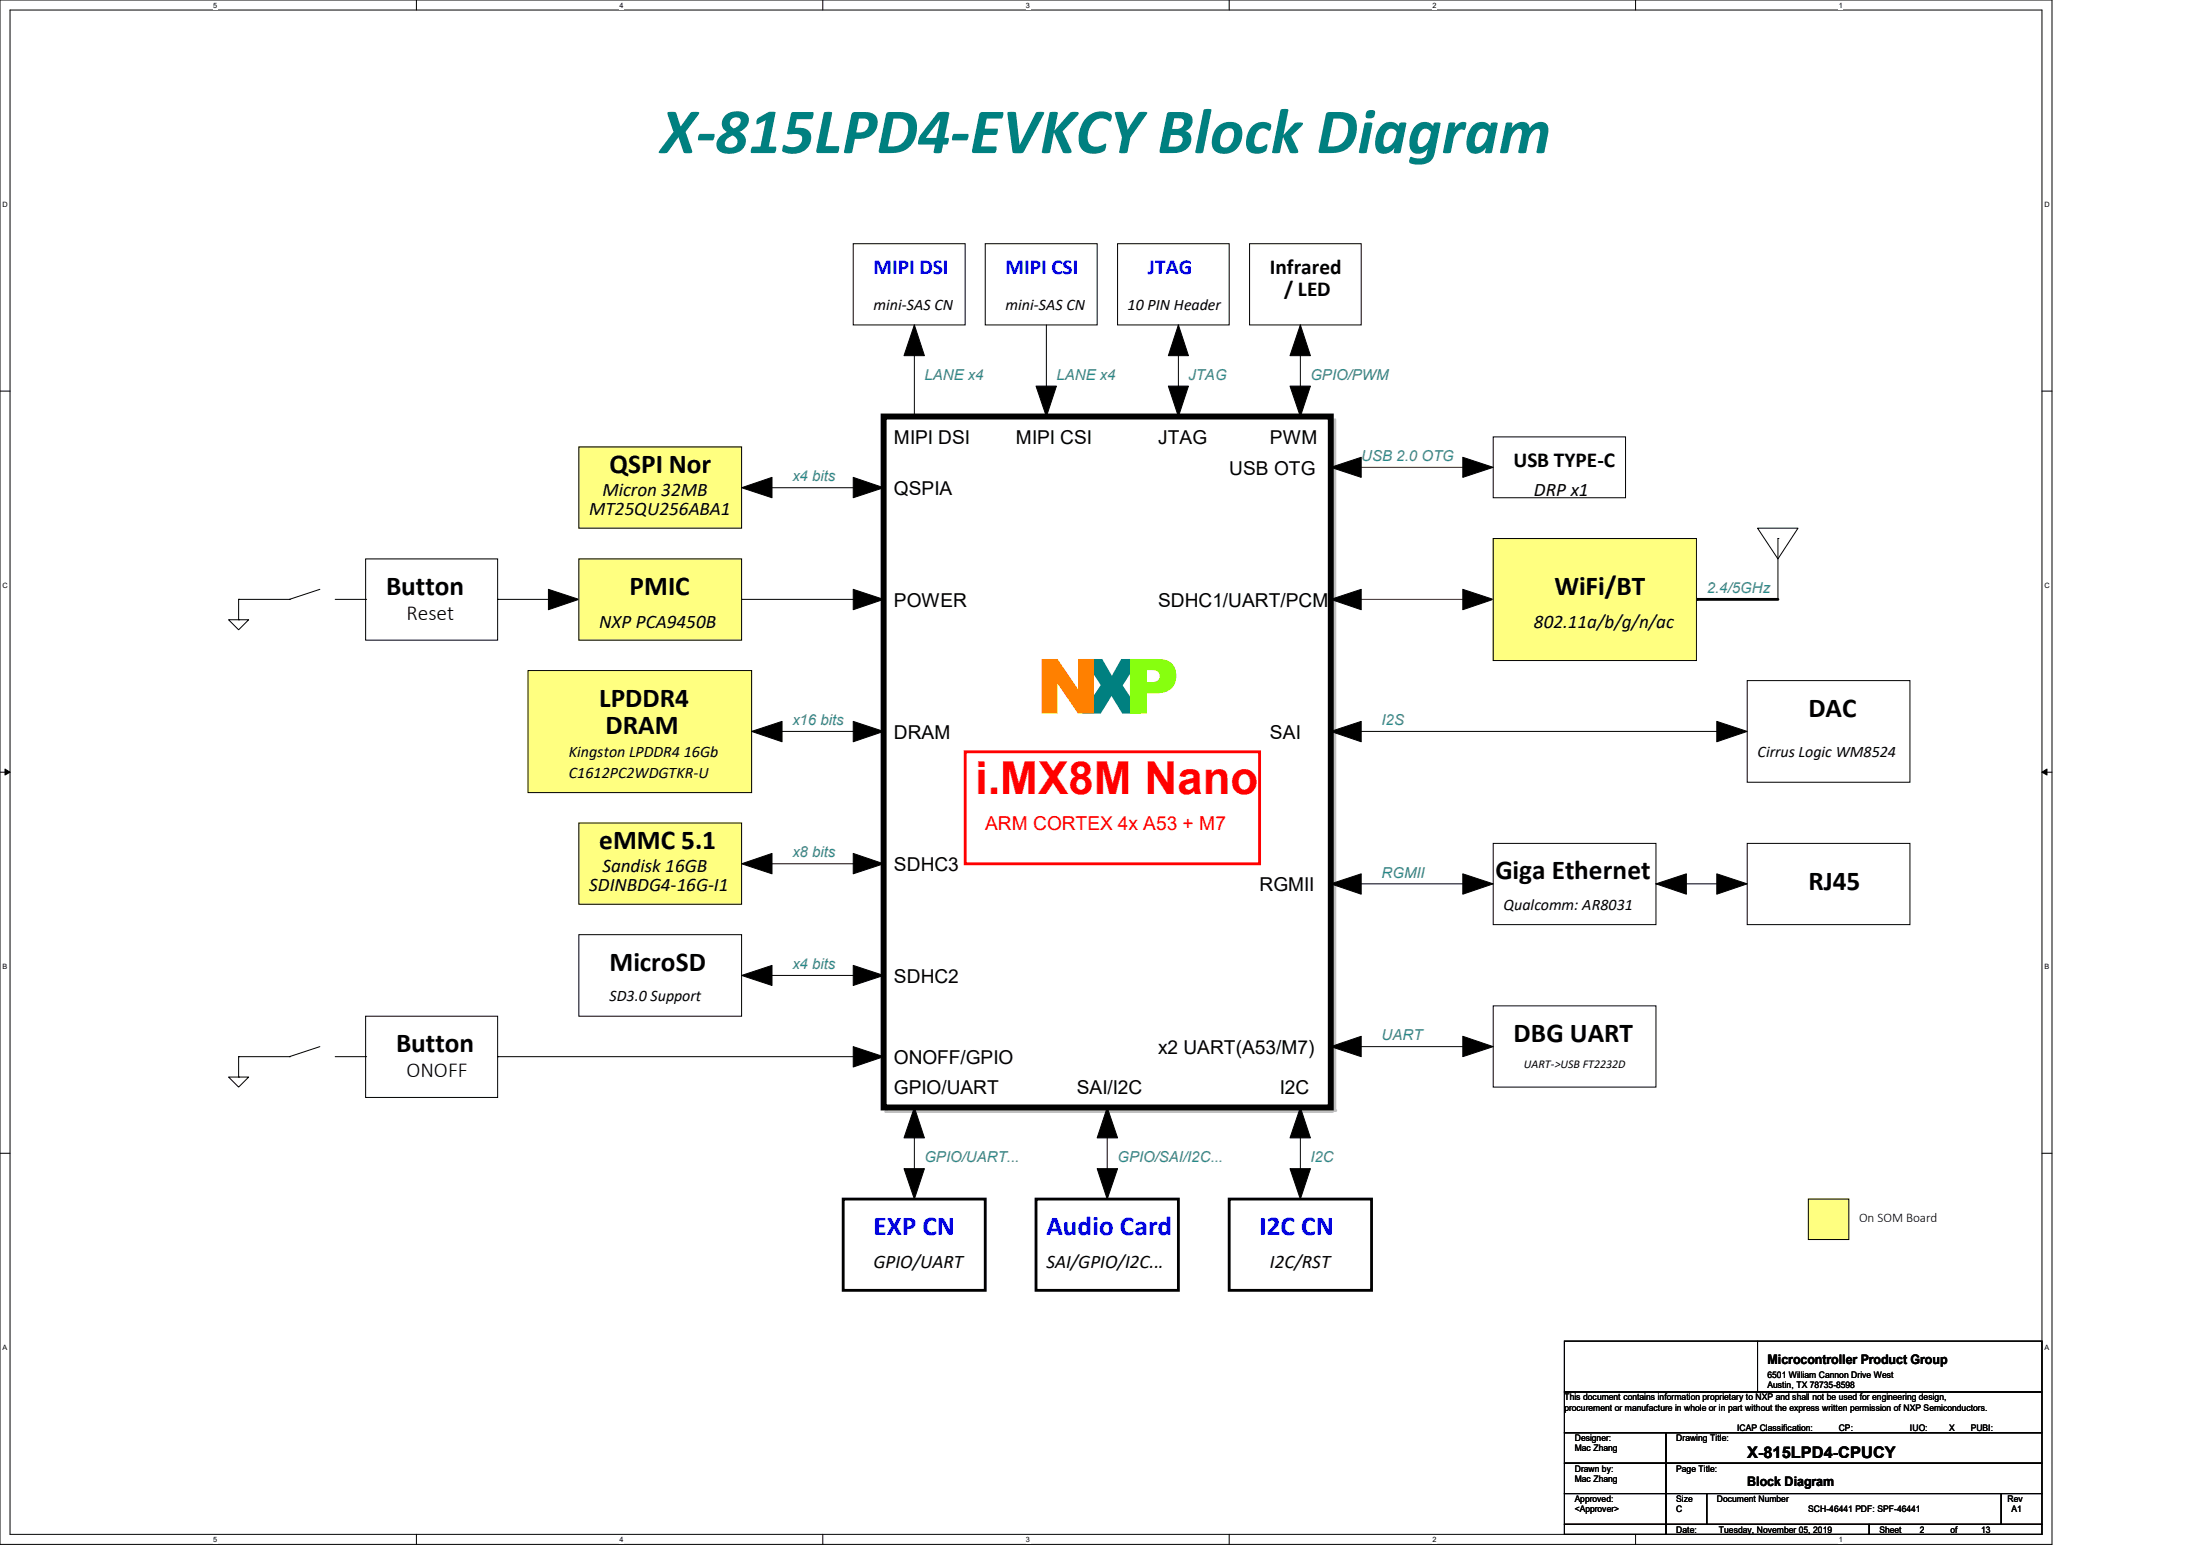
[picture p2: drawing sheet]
<svg xmlns="http://www.w3.org/2000/svg" width="297mm" height="210mm" viewBox="0 0 297 210" stroke-linecap="round" stroke-linejoin="round" font-family="sans-serif">
<path d="M0 0h277v208.4h-277zM1.4 1.4h274.3v205.7h-274.3z" fill="none" stroke="#000" stroke-width=".14"/>
<g fill="#fff">
<path d="M28.8 .1h.5v1.1h-.5z"/>
<path d="M28.8 207.2h.5v1.1h-.5z"/>
</g>
<path d="M56.2 0v1.4M56.2 207.1v1.3" fill="none" stroke="#000" stroke-width=".14"/>
<g fill="#fff">
<path d="M83.7 .1h.5v1.1h-.5z"/>
<path d="M83.7 207.2h.5v1.1h-.5z"/>
</g>
<path d="M111.1 0v1.4M111.1 207.1v1.3" fill="none" stroke="#000" stroke-width=".14"/>
<g fill="#fff">
<path d="M138.5 .1h.6v1.1h-.6z"/>
<path d="M138.5 207.2h.6v1.1h-.6z"/>
</g>
<path d="M165.9 0v1.4M165.9 207.1v1.3" fill="none" stroke="#000" stroke-width=".14"/>
<g fill="#fff">
<path d="M193.4 .1h.5v1.1h-.5z"/>
<path d="M193.4 207.2h.5v1.1h-.5z"/>
</g>
<path d="M220.8 0v1.4M220.8 207.1v1.3" fill="none" stroke="#000" stroke-width=".14"/>
<g fill="#fff">
<path d="M248.2 .1h.6v1.1h-.6z"/>
<path d="M248.2 207.2h.6v1.1h-.6z"/>
<path d="M.3 27.1h.8v1.1h-.8z"/>
<path d="M276 27.1h.7v1.1h-.7z"/>
<path d="M.3 78.5h.8v1.1h-.8z"/>
<path d="M276 78.5h.7v1.1h-.7z"/>
</g>
<path d="M0 52.8h1.4M275.7 52.8h1.3" fill="none" stroke="#000" stroke-width=".14"/>
<g fill="#fff">
<path d="M.3 129.9h.7v1.1h-.7z"/>
<path d="M276 129.9h.6v1.1h-.6z"/>
</g>
<path d="M0 104.2h1.4M275.7 104.2h1.3" fill="none" stroke="#000" stroke-width=".14"/>
<path d="M.7 103.8l.7 .4-.7 .4zM275.7 104.2l.7-.4v.8z" fill="#000" stroke="#000" stroke-width=".14"/>
<g fill="#fff">
<path d="M.3 181.4h.7v1.1h-.7z"/>
<path d="M276 181.4h.6v1.1h-.6z"/>
</g>
<g fill="none" stroke="#000" stroke-width=".14">
<path d="M115.2 32.9h15.1v11h-15.1zM133 32.9h15.1v11h-15.1zM150.9 32.9h15v11h-15zM168.7 32.9h15.1v11h-15.1zM123.4 56.2h.1M123.4 43.9v12.3M141.3 56.2h.1M141.3 43.9v12.3M159.1 56.2h.1M159.1 43.9v12.3M175.6 56.2h.1M175.6 43.9v12.3"/>
<path d="M201.6 59h17.9v8.2h-17.9zM235.9 91.9h22v13.7h-22zM201.6 113.8h22v11h-22zM235.9 113.8h22v11h-22zM78.1 126.2h22v11h-22zM201.6 135.8h22v10.9h-22zM0 155.7h1.4M275.7 155.7h1.3"/>
</g>
<path d="M113.8 161.8h19.2v12.4h-19.2zM139.9 161.8h19.2v12.4h-19.2zM165.9 161.8h19.3v12.4h-19.3z" fill="none" stroke="#000" stroke-width=".38"/>
<g fill="#ffff80" stroke="#ffff80" stroke-width=".14">
<path d="M78.1 111.1h22v10.9h-22z" fill-rule="evenodd"/>
<path d="M78.1 60.3h22v11h-22z" fill-rule="evenodd"/>
<path d="M71.3 90.5h30.2v16.5h-30.2z" fill-rule="evenodd"/>
</g>
<path d="M119.3 56.2h60.4v93.3h-60.4z" fill="none" stroke="#ff8000" stroke-width=".14"/>
<g fill="#000" stroke="#000" stroke-width=".14">
<path d="M123.4 43.9l1.4 4.1h-2.8z" fill-rule="evenodd"/>
<path d="M139.9 52.1h2.7l-1.3 4.1z" fill-rule="evenodd"/>
<path d="M159.1 43.9l1.3 4.1h-2.7z" fill-rule="evenodd"/>
<path d="M157.7 52.1h2.7l-1.3 4.1z" fill-rule="evenodd"/>
<path d="M175.6 43.9l1.3 4.1h-2.7z" fill-rule="evenodd"/>
<path d="M174.2 52.1h2.7l-1.3 4.1z" fill-rule="evenodd"/>
</g>
<path d="M180.2 56.6v93.3" fill="none" stroke="#c0c0c0" stroke-width=".38"/>
<circle cx="180.2" cy="149.9" r=".19" fill="#c0c0c0"/>
<path d="M179.7 63.1h.1M179.7 63.1h17.8M179.7 80.9h.1M179.7 80.9h17.8" fill="none" stroke="#800000" stroke-width=".14"/>
<g fill="#000" stroke="#000" stroke-width=".14">
<path d="M100.1 65.8l4.1-1.4v2.8z" fill-rule="evenodd"/>
<path d="M115.2 64.4l4.1 1.4-4.1 1.4z" fill-rule="evenodd"/>
<path d="M179.7 63.1l4.1-1.4v2.7z" fill-rule="evenodd"/>
<path d="M197.5 61.7l4.1 1.4-4.1 1.3z" fill-rule="evenodd"/>
<path d="M74 79.5l4.1 1.4-4.1 1.4z" fill-rule="evenodd"/>
<path d="M101.5 98.7l4.1-1.3v2.7z" fill-rule="evenodd"/>
<path d="M115.2 79.5l4.1 1.4-4.1 1.4z" fill-rule="evenodd"/>
<path d="M115.2 97.4l4.1 1.3-4.1 1.4z" fill-rule="evenodd"/>
<path d="M179.7 80.9l4.1-1.4v2.8z" fill-rule="evenodd"/>
<path d="M179.7 98.7l4.1-1.3v2.7z" fill-rule="evenodd"/>
<path d="M197.5 79.5l4.1 1.4-4.1 1.4z" fill-rule="evenodd"/>
<path d="M231.8 97.4l4.1 1.3-4.1 1.4z" fill-rule="evenodd"/>
<path d="M100.1 116.6l4.1-1.4v2.7z" fill-rule="evenodd"/>
<path d="M115.2 115.2l4.1 1.4-4.1 1.3z" fill-rule="evenodd"/>
<path d="M179.7 119.3l4.1-1.4v2.8z" fill-rule="evenodd"/>
<path d="M197.5 117.9l4.1 1.4-4.1 1.4z" fill-rule="evenodd"/>
<path d="M223.6 119.3l4.1-1.4v2.8z" fill-rule="evenodd"/>
<path d="M231.8 117.9l4.1 1.4-4.1 1.4z" fill-rule="evenodd"/>
<path d="M100.1 131.7l4.1-1.4v2.7z" fill-rule="evenodd"/>
<path d="M115.2 130.3l4.1 1.4-4.1 1.3z" fill-rule="evenodd"/>
<path d="M115.2 141.3l4.1 1.3-4.1 1.4z" fill-rule="evenodd"/>
<path d="M179.7 141.3l4.1-1.4v2.7z" fill-rule="evenodd"/>
<path d="M197.5 139.9l4.1 1.4-4.1 1.3z" fill-rule="evenodd"/>
</g>
<g fill="none" stroke="#000" stroke-width=".14">
<path d="M43.2 79.5l-4.1 1.4M78.1 60.3h22v11h-22zM101.5 65.8h.1M101.5 65.8h17.8M237.3 71.3h5.4l-2.7 4.1zM240 72.7h.1M240 72.7v8.2M30.9 83.7h2.7l-1.4 1.3zM32.2 80.9h.1M32.2 83.7h.1M32.2 80.9h6.9M32.2 80.9v2.8"/>
<path d="M39.1 80.9h.1M45.3 80.9h4.1M49.4 80.9h.1M67.2 80.9h.1M67.2 80.9h10.9M100.1 80.9h.1M100.1 80.9h19.2M101.5 98.7h.1M101.5 98.7h17.8M182.4 98.7h.1M182.4 98.7h50.8M78.1 111.1h22v10.9h-22z"/>
<path d="M101.5 116.6h.1M101.5 116.6h17.8M182.4 119.3h.1M182.4 119.3h16.5M223.6 119.3h.1M223.6 119.3h9.6M101.5 131.7h.1M101.5 131.7h17.8M30.9 145.4h2.7l-1.4 1.3zM32.2 142.6h.1M32.2 145.4h.1M32.2 142.6v2.8"/>
<path d="M32.2 142.6h6.9M39.1 142.6h.1M43.2 141.3l-4.1 1.3M45.3 142.6h4.1M49.4 142.6h.1M67.2 142.6h.1M67.2 142.6h50.7M179.7 141.3h.1M179.7 141.3h17.8"/>
</g>
<path d="M130.3 101.5h39.8v15.1h-39.8z" fill="none" stroke="#f00" stroke-width=".38"/>
<path d="M229 80.9h11" fill="none" stroke="#000" stroke-width=".38"/>
<circle cx="229" cy="80.9" r=".19" fill="#000"/>
<path d="M119.6 150h60.3" fill="none" stroke="#c0c0c0" stroke-width=".38"/>
<circle cx="119.6" cy="150" r=".19" fill="#c0c0c0"/>
<g fill="none" stroke="#000" stroke-width=".14">
<path d="M49.4 75.4h17.8v11h-17.8zM78.1 75.4h22v11h-22zM201.6 72.7h27.4v16.5h-27.4zM71.3 90.5h30.2v16.5h-30.2zM49.4 137.2h17.8v10.9h-17.8zM123.4 149.5v12.3M149.5 149.5v12.3M175.6 149.5v12.3M123.4 161.8h.1M149.5 161.8h.1M175.6 161.8h.1M244.1 161.8h5.5v5.5h-5.5z"/>
<path d="M211.2 193.4h13.7v4.1h-13.7zM211.2 197.5h13.7v4.1h-13.7zM211.2 187.9h64.5v5.5h-64.5zM211.2 181h64.5v6.9h-64.5zM224.9 193.4h50.8v4.1h-50.8zM224.9 197.5h50.8v4.1h-50.8zM237.3 187.9h.1M237.3 181v6.9M211.2 201.6h13.7v4.1h-13.7zM211.2 205.7h13.7v1.4h-13.7zM224.9 201.6h5.5v4.1h-5.5zM224.9 205.7h27.4v1.4h-27.4z"/>
<path d="M230.4 201.6h39.8v4.1h-39.8zM252.3 205.7h23.4v1.4h-23.4zM270.2 201.6h5.5v4.1h-5.5z"/>
</g>
<g fill="#000" stroke="#000" stroke-width=".14">
<path d="M123.4 149.5l1.4 4.1h-2.8z" fill-rule="evenodd"/>
<path d="M149.5 149.5l1.4 4.1h-2.8z" fill-rule="evenodd"/>
<path d="M175.6 149.5l1.3 4.1h-2.7z" fill-rule="evenodd"/>
<path d="M122 157.7h2.8l-1.4 4.1z" fill-rule="evenodd"/>
<path d="M148.1 157.7h2.8l-1.4 4.1z" fill-rule="evenodd"/>
<path d="M174.2 157.7h2.7l-1.3 4.1z" fill-rule="evenodd"/>
</g>
<path d="M119.3 56.2h60.4v93.3h-60.4z" fill="none" stroke="#000" stroke-width=".8"/>
<g fill="#ffff80" stroke="#ffff80" stroke-width=".14">
<path d="M244.1 161.8h5.5v5.5h-5.5z" fill-rule="evenodd"/>
<path d="M78.1 75.4h22v11h-22z" fill-rule="evenodd"/>
<path d="M201.6 72.7h27.4v16.5h-27.4z" fill-rule="evenodd"/>
</g>
<text font-size="10.3" fill="#ff8000" x="139.9" y="96.3">NXP</text>
<text font-size="8.8" fill="#008080" x="89.2" y="20.7">X-815LPD4-EVKCY Block Diagram</text>
<text font-size="6.1" fill="#f00" x="131.7" y="107.1">i.MX8M Nano</text>
<g font-size="3.7">
<text x="82.3" y="63.8">QSPI Nor</text>
<text x="52.1" y="80.3">Button</text>
<text x="85" y="80.3">PMIC</text>
<text x="209.8" y="80.3">WiFi/BT</text>
<text x="80.9" y="95.4">LPDDR4</text>
<text x="81.7" y="99.1">DRAM</text>
<text x="244.1" y="96.8">DAC</text>
<text x="80.9" y="114.6">eMMC 5.1</text>
<text x="201.9" y="118.7">Giga Ethernet</text>
<text x="244.1" y="120.1">RJ45</text>
<text x="82.3" y="131.1">MicroSD</text>
<text x="53.5" y="142">Button</text>
<text x="204.3" y="140.7">DBG UART</text>
</g>
<g font-size="3.7" fill="#00f">
<text x="117.9" y="166.7">EXP CN</text>
<text x="141.3" y="166.7">Audio Card</text>
<text x="170.1" y="166.7">I2C CN</text>
</g>
<g font-size="2.9" fill="#00f">
<text x="117.9" y="37">MIPI DSI</text>
<text x="135.8" y="37">MIPI CSI</text>
<text x="155" y="37">JTAG</text>
</g>
<g font-size="2.9">
<text x="171.4" y="37">Infrared</text>
<text x="173.3" y="39.9">/ LED</text>
<text x="204.3" y="63.1">USB TYPE-C</text>
<text x="54.9" y="83.7">Reset</text>
<text x="54.9" y="145.4">ONOFF</text>
</g>
<g font-size="2.6">
<text x="120.7" y="59.9">MIPI DSI</text>
<text x="137.2" y="59.9">MIPI CSI</text>
<text x="156.3" y="59.9">JTAG</text>
<text x="171.4" y="59.9">PWM</text>
<text x="165.9" y="64.1">USB OTG</text>
<text x="79.5" y="69.5">MT25QU256ABA1</text>
<text x="81.3" y="66.9">Micron 32MB</text>
<text x="120.7" y="66.8">QSPIA</text>
<text x="207.1" y="66.9">DRP x1</text>
<text x="120.7" y="81.9">POWER</text>
<text x="156.3" y="81.9">SDHC1/UART/PCM</text>
<text x="80.9" y="84.8">NXP PCA9450B</text>
<text x="207.1" y="84.8">802.11a/b/g/n/ac</text>
<text x="120.7" y="99.7">DRAM</text>
<text x="171.4" y="99.7">SAI</text>
<text x="81.3" y="117.6">Sandisk 16GB</text>
<text x="120.7" y="117.5">SDHC3</text>
<text x="79.5" y="120.2">SDINBDG4-16G-I1</text>
<text x="170.1" y="120.3">RGMII</text>
<text x="120.7" y="132.6">SDHC2</text>
<text x="120.7" y="143.6">ONOFF/GPIO</text>
<text x="156.3" y="142.2">x2 UART(A53/M7)</text>
<text x="120.7" y="147.7">GPIO/UART</text>
<text x="145.4" y="147.7">SAI/I2C</text>
<text x="172.8" y="147.7">I2C</text>
<text x="117.9" y="171.2">GPIO/UART</text>
<text x="141.3" y="171.2">SAI/GPIO/I2C...</text>
<text x="171.4" y="171.2">I2C/RST</text>
</g>
<text font-size="2.6" fill="#f00" x="133" y="112.1">ARM CORTEX 4x A53 + M7</text>
<g font-size="2.2">
<text x="117.9" y="41.8">mini-SAS CN</text>
<text x="135.8" y="41.8">mini-SAS CN</text>
<text x="152.2" y="41.8">10 PIN Header</text>
<text x="76.8" y="102.2">Kingston LPDDR4 16Gb</text>
<text x="76.8" y="104.9">C1612PC2WDGTKR-U</text>
<text x="237.3" y="102.2">Cirrus Logic WM8524</text>
<text x="203" y="122.8">Qualcomm: AR8031</text>
<text x="82.3" y="135.1">SD3.0 Support</text>
<text x="235.9" y="196.8">X-815LPD4-CPUCY</text>
</g>
<g font-size="2" fill="#408080">
<text x="124.8" y="51.2">LANE x4</text>
<text x="142.6" y="51.2">LANE x4</text>
<text x="160.4" y="51.2">JTAG</text>
<text x="176.9" y="51.2">GPIO/PWM</text>
<text x="107" y="64.9">x4 bits</text>
<text x="183.8" y="62.2">USB 2.0 OTG</text>
<text x="230.4" y="80">2.4/5GHz</text>
<text x="107" y="97.9">x16 bits</text>
<text x="186.5" y="97.9">I2S</text>
<text x="107" y="115.7">x8 bits</text>
<text x="186.5" y="118.4">RGMII</text>
<text x="107" y="130.8">x4 bits</text>
<text x="186.5" y="140.4">UART</text>
<text x="124.8" y="156.8">GPIO/UART...</text>
<text x="150.9" y="156.8">GPIO/SAI/I2C...</text>
<text x="176.9" y="156.8">I2C</text>
</g>
<g font-size="1.8">
<text x="251" y="164.9">On SOM Board</text>
<text x="238.6" y="184.1">Microcontroller Product Group</text>
<text x="235.9" y="200.5">Block Diagram</text>
</g>
<text font-size="1.6" x="205.7" y="144.1">UART-&gt;USB FT2232D</text>
<g font-size="1.2">
<text x="211.2" y="189">This document contains information proprietary to NXP and shall not be used for engineering design,</text>
<text x="211.2" y="190.4">procurement or manufacture in whole or in part without the express written permission of NXP Semiconductors.</text>
<text x="238.6" y="186">6501 William Cannon Drive West</text>
<text x="238.6" y="187.3">Austin, TX 78735-8598</text>
<text x="212.6" y="194.5">Designer:</text>
<text x="212.6" y="195.9">Mac Zhang</text>
<text x="226.3" y="194.5">Drawing Title:</text>
<text x="234.5" y="193.2">ICAP Classification:</text>
<text x="248.2" y="193.2">CP:</text>
<text x="251.7" y="193.2">___</text>
<text x="257.8" y="193.2">IUO:</text>
<text x="262.5" y="193.2">_X_</text>
<text x="266.1" y="193.2">PUBI:</text>
<text x="270.2" y="193.2">___</text>
<text x="212.6" y="198.6">Drawn by:</text>
<text x="212.6" y="202.7">Approved:</text>
<text x="212.6" y="200">Mac Zhang</text>
<text x="226.3" y="202.7">Size</text>
<text x="226.3" y="198.6">Page Title:</text>
<text x="231.8" y="202.7">Document Number</text>
<text x="271" y="202.7">Rev</text>
<text x="212.6" y="204.1">&lt;Approver&gt;</text>
<text x="226.3" y="206.9">Date:</text>
<text x="226.3" y="204.1">C</text>
<text x="232.1" y="206.9">Tuesday, November 05, 2019</text>
<text x="244.1" y="204.1">SCH-46441 PDF: SPF-46441</text>
<text x="253.7" y="206.9">Sheet</text>
<text x="259.2" y="206.9">2</text>
<text x="263.3" y="206.9">of</text>
<text x="267.5" y="206.9">13</text>
<text x="271.6" y="204.1">A1</text>
</g>
<g font-size="1">
<text x="28.8" y="1">5</text>
<text x="83.7" y="1">4</text>
<text x="138.5" y="1">3</text>
<text x="193.4" y="1">2</text>
<text x="248.2" y="1">1</text>
<text x=".3" y="27.9">D</text>
<text x="276" y="27.9">D</text>
<text x=".3" y="79.4">C</text>
<text x="276" y="79.4">C</text>
<text x=".3" y="130.8">B</text>
<text x="276" y="130.8">B</text>
<text x=".3" y="182.2">A</text>
<text x="276" y="182.2">A</text>
<text x="28.8" y="208.1">5</text>
<text x="83.7" y="208.1">4</text>
<text x="138.5" y="208.1">3</text>
<text x="193.4" y="208.1">2</text>
<text x="248.2" y="208.1">1</text>
</g>
</svg>
